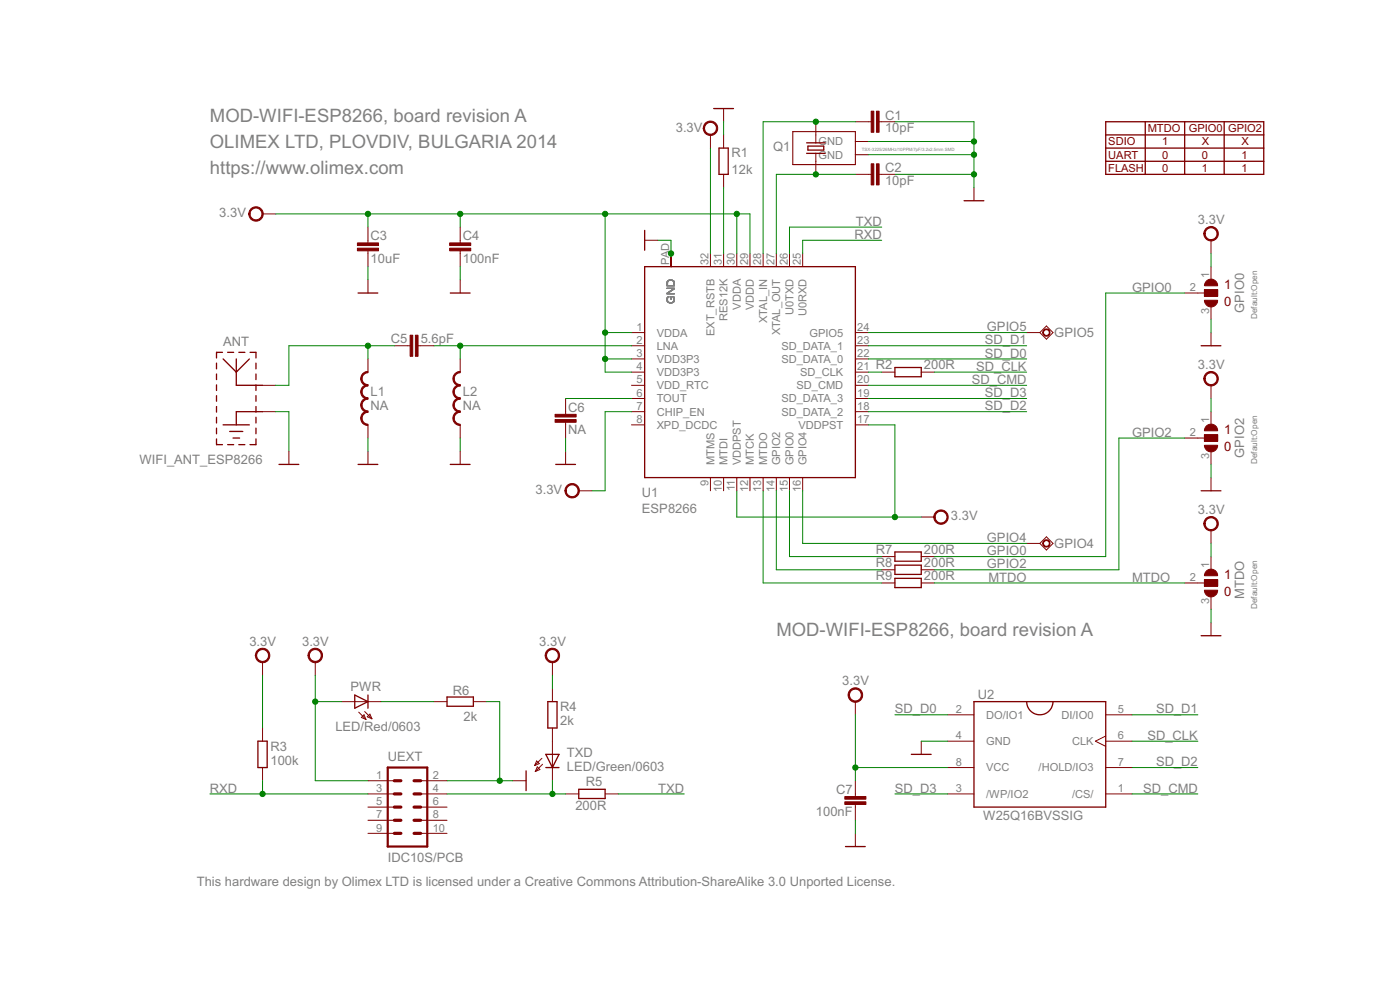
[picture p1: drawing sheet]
<svg xmlns="http://www.w3.org/2000/svg" width="270mm" height="190mm" viewBox="0 0 270 190" stroke-linecap="round" stroke-linejoin="round" font-family="sans-serif">
<g fill="none" stroke="#800000" stroke-width=".25">
<path d="M137.6 20.9h3.8M138.6 28.5h1.8v5.1h-1.8zM155.5 27.5h3.5M155.5 29.5h3.5M155.7 28.2h3.1v.7h-3.1zM185.8 38.7h3.9M213.1 23.5h30.5v10.1h-30.5zM213.1 26h30.5M213.1 28.5h30.5M213.1 31.1h30.5M220.8 23.5v10.1M228.4 23.5v10.1"/>
<path d="M236 23.5v10.1M69 56.5h3.8M86.8 56.5h3.8M124.3 51.4h40.6v40.6h-40.6zM124.3 44.4v3.8M41.7 70v1.1M41.7 72.1v1M41.7 74.1v1.1M41.7 76.2v1.1M41.7 78.3v1.1M42.9 67.9h-1.2v1.1M43 69.2l2.6 2.5 2.5-2.5"/>
<path d="M43.9 67.9h1.1M45.6 69.2v5h5M46 67.9h1.2M48.2 67.9h1.1v1.1M49.3 70v1.1M49.3 72.1v1M49.3 74.1v1.1M49.3 76.2v1.1M49.3 78.3v1.1M50.6 79.3h-5v2.6M172.5 70.8h5.1v1.8h-5.1zM231.5 66.6h3.9"/>
<path d="M41.7 84.6v1.1h1.2M41.7 80.4v1.1M41.7 82.5v1.1M43 81.9h5.1M43.9 85.7h1.1M44.3 83.1h2.5M44.9 84.4h1.3M46 85.7h1.2M49.3 80.4v1.1M49.3 82.5v1.1M49.3 84.6v1.1h-1.1M53.8 89.5h3.8"/>
<path d="M69 89.5h3.8M86.8 89.5h3.8M107.1 89.5h3.8M231.5 94.6h3.9M172.5 106.3h5.1v1.8h-5.1zM172.5 108.9h5.1v1.8h-5.1zM172.5 111.4h5.1v1.8h-5.1zM68.4 133.9l2.5 1.3-2.5 1.2zM70.9 133.9v2.5M86.2 134.3h5v1.8h-5zM105.6 135.2h1.8v5.1h-1.8zM187.7 135.2h25.4v20.3h-25.4z"/>
<path d="M197.9 135.2a2.54 2.54 0 0 0 2.5 2.5 2.54 2.54 0 0 0 2.6-2.5M231.5 122.5h3.9M49.7 142.8h1.8v5.1h-1.8zM101.4 148.5v3.8M105.2 147.9h2.6M105.2 145.3h2.6l-1.3 2.6zM111.6 152.1h5v1.7h-5zM175.7 145.3h3.8M163 163.1h3.8"/>
</g>
<path d="M74.7 147.9h7.7v15.2h-7.7z" fill="none" stroke="#800000" stroke-width=".42"/>
<path d="M76 158h1.3M76 155.5h1.3M76 153h1.3M76 150.4h1.3M79.8 158h1.3M79.8 155.5h1.3M79.8 153h1.3M79.8 150.4h1.3M76 160.5h1.3M79.8 160.5h1.3" fill="none" stroke="#800000" stroke-width=".61"/>
<g fill="none" stroke="#800000" stroke-width=".19">
<path d="M136.9 26v2.5M139.5 20.9v2.6M139.5 26v2.5M139.5 33.6v2.5M157.3 23.5v4M157.3 29.5v4.1M164.9 33.6h3M164.9 23.5h3M164.9 27.3h2.5M164.9 29.8h2.5M169.5 33.6h3M169.5 23.5h3"/>
<path d="M187.7 36.1v2.6M50.6 41.2h2.5M70.9 43.8v3M70.9 48.3v3.1M70.9 53.9v2.6M88.7 43.8v3M88.7 48.3v3.1M88.7 53.9v2.6M124.3 46.3h2.5M129.3 48.8v2.6M136.9 48.8v2.6M139.5 48.8v2.6"/>
<path d="M142 48.8v2.6M144.6 48.8v2.6M147.1 48.8v2.6M149.6 48.8v2.6M152.2 48.8v2.6M154.7 48.8v2.6M228.4 56.5h3.8M232.2 55.8h2.5v1.3h-2.5zM233.4 46.3v2.5M233.4 51.4v2.5M233.4 59v2.5M50.6 74.2h2.5"/>
<path d="M50.6 79.3h2.5M70.9 69.2v2.5M76 66.6h3.1M80.6 66.6h3M88.7 69.2v2.5M109 76.8v3M121.7 64.1h2.6M121.7 66.6h2.6M121.7 69.2h2.6M121.7 71.7h2.6M121.7 74.2h2.6M121.7 76.8h2.6"/>
<path d="M121.7 79.3h2.6M164.9 64.1h2.5M164.9 66.6h2.5M164.9 69.2h2.5M164.9 71.7h2.5M164.9 74.2h2.5M164.9 76.8h2.5M164.9 79.3h2.5M170 71.7h2.5M177.6 71.7h2.5M197.9 64.1h2.5M200.4 64.1l1.3-1.3 1.3 1.3-1.3 1.2z"/>
<path d="M233.4 64.1v2.5M233.4 74.2v2.6M233.4 79.3v2.6M55.7 86.9v2.6M70.9 81.9v2.5M70.9 86.9v2.6M88.7 81.9v2.5M88.7 86.9v2.6M109 81.3v3.1M109 86.9v2.6M111.6 94.6h2.5M121.7 81.9h2.6"/>
<path d="M136.9 92v2.6M139.5 92v2.6M142 92v2.6M144.6 92v2.6M147.1 92v2.6M149.6 92v2.6M152.2 92v2.6M154.7 92v2.6M164.9 81.9h2.5M177.6 99.6h2.5M228.4 84.4h3.8M232.2 83.8h2.5v1.2h-2.5z"/>
<path d="M233.4 86.9v2.6M233.4 92v2.6M170 112.3h2.5M170 107.2h2.5M170 109.8h2.5M177.6 112.3h2.5M177.6 107.2h2.5M177.6 109.8h2.5M197.9 104.7h2.5M200.4 104.7l1.3-1.3 1.3 1.3-1.3 1.3zM228.4 112.3h3.8M232.2 111.7h2.5v1.2h-2.5z"/>
<path d="M233.4 102.2v2.5M233.4 107.2v2.6M233.4 114.9v2.5M233.4 119.9v2.6M50.6 127.6v2.5M60.8 127.6v2.5M65.8 135.2h7.7M69.2 137.2l1.3 1.4M69.7 138.2l.5-.5 .3 .9zM70.3 137.1l1.4 1.4M71.3 137.6l.4 .9-.9-.4zM83.6 135.2h2.6"/>
<path d="M91.2 135.2h2.6M106.5 127.6v2.5M106.5 132.6v2.6M164.9 135.2v2.5M182.7 137.7h5M213.1 137.7h5.1M50.6 140.3v2.5M50.6 147.9v2.5M70.9 150.4h5.1M70.9 153h5.1M70.9 155.5h5.1M70.9 158h5.1"/>
<path d="M81.1 150.4h5.1M81.1 153h5.1M81.1 155.5h5.1M81.1 158h5.1M98.9 150.4h2.5M103.4 146.6l.5 .5-.8 .4zM103.6 147.7l.5 .6-.9 .3zM104.5 146.1l-1.4 1.4M104.6 147.2l-1.4 1.4M106.5 140.3v10.1M109 153h2.6M116.6 153h2.6"/>
<path d="M164.9 150.4v3.1M164.9 155v3M177.6 142.8v2.5M182.7 153h5M182.7 142.8h5M182.7 147.9h5M213.1 153h5.1M213.1 141.8l-1.9 1 1.9 1M213.1 142.8h5.1M213.1 147.9h5.1M70.9 160.5h5.1M81.1 160.5h5.1"/>
<path d="M164.9 160.5v2.6"/>
</g>
<g fill="#800000" stroke="#800000" stroke-width=".19">
<path d="M87.3 80.6h.3l.1 .5 .3 .4 .7 .2v.3a1.37 1.37 0 0 1-1.4-1.4z" fill-rule="evenodd"/>
<path d="M87.7 79.6l.5-.4h.5v.2l-.7 .3-.3 .4-.1 .5h-.3l.1-.5z" fill-rule="evenodd"/>
<path d="M87.3 78h.3l.1 .5 .3 .4 .7 .3v.2a1.37 1.37 0 0 1-1.4-1.4z" fill-rule="evenodd"/>
<path d="M87.7 77l.5-.3 .5-.1v.3l-.7 .3-.3 .3-.1 .5h-.3l.1-.4z" fill-rule="evenodd"/>
<path d="M87.3 75.5h.3l.1 .5 .3 .4 .7 .2v.3a1.37 1.37 0 0 1-1.4-1.4z" fill-rule="evenodd"/>
<path d="M87.7 74.5l.5-.3 .5-.1v.3l-.7 .2-.3 .4-.1 .5h-.3l.1-.5z" fill-rule="evenodd"/>
<path d="M87.3 73h.3l.1 .4 .3 .5 .7 .2v.3a1.37 1.37 0 0 1-1.4-1.4z" fill-rule="evenodd"/>
<path d="M87.7 72l.5-.4h.5v.2l-.7 .3-.3 .4-.1 .5h-.3l.1-.5z" fill-rule="evenodd"/>
<path d="M69.5 80.6h.3l.1 .5 .3 .4 .7 .2v.3a1.37 1.37 0 0 1-1.4-1.4z" fill-rule="evenodd"/>
<path d="M69.9 79.6l.6-.4h.4v.2l-.7 .3-.3 .4-.1 .5h-.3z" fill-rule="evenodd"/>
<path d="M69.5 78h.3l.1 .5 .3 .4 .7 .3v.2a1.37 1.37 0 0 1-1.4-1.4z" fill-rule="evenodd"/>
<path d="M69.9 77l.6-.3 .4-.1v.3l-.7 .3-.3 .3-.1 .5h-.3z" fill-rule="evenodd"/>
<path d="M69.5 75.5h.3l.1 .5 .3 .4 .7 .2v.3a1.37 1.37 0 0 1-1.4-1.4z" fill-rule="evenodd"/>
<path d="M69.9 74.5l.6-.3 .4-.1v.3l-.7 .2-.3 .4-.1 .5h-.3z" fill-rule="evenodd"/>
<path d="M69.5 73h.3l.1 .4 .3 .5 .7 .2v.3a1.37 1.37 0 0 1-1.4-1.4z" fill-rule="evenodd"/>
<path d="M69.9 72l.6-.4h.4v.2l-.7 .3-.3 .4-.1 .5h-.3z" fill-rule="evenodd"/>
<path d="M48.3 40.3a1.4 1.4 0 0 1 2.3 .2 1.4 1.4 0 0 1-.9 2.1 1.4 1.4 0 0 1-1.8-1.4h.3a1.15 1.15 0 0 1 1.6-1 1.15 1.15 0 0 1 .3 1.9 1.15 1.15 0 0 1-1.9-.6v-.3h-.3z" fill-rule="evenodd"/>
<path d="M163.9 132.9a1.4 1.4 0 0 1 2.2 .3 1.4 1.4 0 0 1-.8 2.1 1.4 1.4 0 0 1-1.8-1.4h.2a1.15 1.15 0 0 1 1.6-1.1 1.15 1.15 0 0 1 .3 1.9 1.15 1.15 0 0 1-1.8-.5l-.1-.3h-.2z" fill-rule="evenodd"/>
<path d="M49.6 125.3a1.4 1.4 0 0 1 2.2 .3 1.4 1.4 0 0 1-.8 2 1.4 1.4 0 0 1-1.8-1.3h.3a1.15 1.15 0 0 1 1.6-1.1 1.15 1.15 0 0 1 .3 1.9 1.15 1.15 0 0 1-1.9-.5v-.3h-.3z" fill-rule="evenodd"/>
<path d="M105.5 125.3a1.39 1.39 0 0 1 2.2 .3 1.39 1.39 0 0 1-.8 2 1.39 1.39 0 0 1-1.8-1.3h.2a1.14 1.14 0 0 1 1.6-1.1 1.14 1.14 0 0 1 .3 1.9 1.14 1.14 0 0 1-1.8-.5l-.1-.3h-.2z" fill-rule="evenodd"/>
<path d="M180.4 98.7a1.4 1.4 0 0 1 2.2 .2 1.4 1.4 0 0 1-.8 2.1 1.4 1.4 0 0 1-1.8-1.4h.3a1.15 1.15 0 0 1 1.6-1 1.15 1.15 0 0 1 .2 1.9 1.15 1.15 0 0 1-1.8-.6v-.3h-.3z" fill-rule="evenodd"/>
<path d="M109.3 93.6a1.4 1.4 0 0 1 2.2 .2 1.4 1.4 0 0 1-.8 2.1 1.4 1.4 0 0 1-1.8-1.3h.3a1.14 1.14 0 0 1 1.6-1 1.14 1.14 0 0 1 .2 1.9 1.14 1.14 0 0 1-1.8-.7v-.2h-.3z" fill-rule="evenodd"/>
<path d="M135.9 23.7a1.4 1.4 0 0 1 2.3 .3 1.4 1.4 0 0 1-.9 2.1 1.4 1.4 0 0 1-1.7-1.4h.2a1.15 1.15 0 0 1 1.6-1.1 1.15 1.15 0 0 1 .3 2 1.15 1.15 0 0 1-1.9-.6v-.3h-.2z" fill-rule="evenodd"/>
<path d="M59.8 125.3a1.4 1.4 0 0 1 2.2 .3 1.4 1.4 0 0 1-.9 2 1.4 1.4 0 0 1-1.7-1.3h.2a1.15 1.15 0 0 1 1.6-1.1 1.15 1.15 0 0 1 .3 1.9 1.15 1.15 0 0 1-1.8-.5l-.1-.3h-.2z" fill-rule="evenodd"/>
<path d="M232.2 113.7h2.5a1.27 1.27 0 0 1-1.3 1.3 1.27 1.27 0 0 1-1.2-1.3z" fill-rule="evenodd"/>
<path d="M232.6 110a1.27 1.27 0 0 1 1.4-.2 1.27 1.27 0 0 1 .7 1.1h-2.5l.1-.4z" fill-rule="evenodd"/>
<path d="M232.2 85.8h2.5a1.27 1.27 0 0 1-1.3 1.3 1.27 1.27 0 0 1-1.2-1.3z" fill-rule="evenodd"/>
<path d="M232.6 82a1.27 1.27 0 0 1 1.4-.2 1.27 1.27 0 0 1 .7 1.2h-2.5l.1-.5z" fill-rule="evenodd"/>
<path d="M232.2 57.8h2.5a1.27 1.27 0 0 1-1.3 1.3 1.27 1.27 0 0 1-1.2-1.3z" fill-rule="evenodd"/>
<path d="M232.6 54.1a1.27 1.27 0 0 1 1.4-.2 1.27 1.27 0 0 1 .7 1.2h-2.5l.1-.5z" fill-rule="evenodd"/>
<path d="M232.4 72a1.4 1.4 0 0 1 2.3 .2 1.4 1.4 0 0 1-.9 2.1 1.4 1.4 0 0 1-1.7-1.3h.2a1.15 1.15 0 0 1 1.6-1.1 1.15 1.15 0 0 1 .3 1.9 1.15 1.15 0 0 1-1.9-.6v-.2h-.2z" fill-rule="evenodd"/>
<path d="M232.4 44.1a1.4 1.4 0 0 1 2.3 .2 1.4 1.4 0 0 1-.9 2.1 1.4 1.4 0 0 1-1.7-1.4h.2a1.15 1.15 0 0 1 1.6-1 1.15 1.15 0 0 1 .3 1.9 1.15 1.15 0 0 1-1.9-.6v-.3h-.2z" fill-rule="evenodd"/>
<path d="M232.4 99.9a1.4 1.4 0 0 1 2.3 .3 1.4 1.4 0 0 1-.9 2 1.4 1.4 0 0 1-1.7-1.3h.2a1.15 1.15 0 0 1 1.6-1.1 1.15 1.15 0 0 1 .3 1.9 1.15 1.15 0 0 1-1.9-.5v-.3h-.2z" fill-rule="evenodd"/>
<path d="M201.2 104.2a.71 .71 0 0 1 1.1 .1 .71 .71 0 0 1-.4 1.1 .71 .71 0 0 1-.9-.7h.1a.56 .56 0 0 1 .8-.6 .56 .56 0 0 1 .2 1 .56 .56 0 0 1-.9-.2l-.1-.2h-.1z" fill-rule="evenodd"/>
<path d="M201.2 63.6a.71 .71 0 0 1 1.1 .1 .71 .71 0 0 1-.4 1 .71 .71 0 0 1-.9-.6h.1a.56 .56 0 0 1 .8-.6 .56 .56 0 0 1 .2 .9 .56 .56 0 0 1-.9-.1l-.1-.2h-.1z" fill-rule="evenodd"/>
</g>
<g fill="#800000" stroke="#800000" stroke-width=".19">
<path d="M80.1 64.6h.5v4h-.5z"/>
<path d="M79.1 64.6h.5v4h-.5z"/>
<path d="M86.7 47.8h4v.5h-4z"/>
<path d="M86.7 46.8h4v.5h-4z"/>
<path d="M68.9 47.8h4.1v.5h-4.1z"/>
<path d="M68.9 46.8h4.1v.5h-4.1z"/>
<path d="M107 80.8h4.1v.5h-4.1z"/>
<path d="M107 79.8h4.1v.5h-4.1z"/>
<path d="M162.9 154.5h4v.5h-4z"/>
<path d="M162.9 153.5h4v.5h-4z"/>
<path d="M167.9 31.6h.5v4h-.5z"/>
<path d="M169 31.6h.5v4h-.5z"/>
<path d="M167.9 21.4h.5v4.1h-.5z"/>
<path d="M169 21.4h.5v4.1h-.5z"/>
<path d="M232.2 111.7h2.5v1.2h-2.5z"/>
<path d="M232.2 83.8h2.5v1.2h-2.5z"/>
<path d="M232.2 55.8h2.5v1.3h-2.5z"/>
</g>
<path d="M152.8 25.4h12.1v6.3h-12.1z" fill="none" stroke="#800000" stroke-width=".21"/>
<g fill="none" stroke="#008000" stroke-width=".19">
<path d="M136.9 28.5v20.3M139.5 23.5v2.5M139.5 36.1v12.7M164.9 33.6h-15.3v15.2M164.9 23.5h-17.8v25.3M167.4 27.3h20.3M167.4 29.8h20.3M172.5 23.5h15.2v12.6M172.5 33.6h15.2M53.1 41.2h91.5v7.6M70.9 41.2v2.6M70.9 51.4v2.5"/>
<path d="M88.7 41.2v2.6M88.7 51.4v2.5M116.6 41.2v30.5h5.1M126.8 46.3h2.5v2.5M142 41.2v7.6M170 46.3h-15.3v2.5M170 43.8h-17.8v5M228.4 56.5h-15.3v50.7h-33M233.4 48.8v2.6M53.1 79.3h2.6v7.6M70.9 66.6v2.6M76 66.6h-20.3v7.6h-2.6"/>
<path d="M83.6 66.6h38.1M88.7 66.6v2.6M109 76.8h12.7M116.6 69.2h5.1M116.6 64.1h5.1M121.7 79.3h-5.1v15.3h-2.5M167.4 79.3h30.5M167.4 71.7h2.6M167.4 69.2h30.5M167.4 64.1h30.5M167.4 66.6h30.5M167.4 74.2h30.5"/>
<path d="M167.4 76.8h30.5M180.1 71.7h17.8M233.4 61.5v2.6M233.4 76.8v2.5M70.9 84.4v2.5M88.7 84.4v2.5M109 84.4v2.5M142 94.6v5h35.6M147.1 94.6v17.7h22.9M149.6 94.6v15.2h20.4M152.2 94.6v12.6h17.8M154.7 94.6v10.1h43.2"/>
<path d="M167.4 81.9h5.1v17.7M228.4 84.4h-12.7v25.4h-35.6M233.4 89.5v2.5M180.1 112.3h48.3M233.4 104.7v2.5M233.4 117.4v2.5M50.6 130.1v10.2M60.8 130.1v20.3h10.1M60.8 135.2h5M73.5 135.2h10.1M93.8 135.2h2.5v15.2M106.5 130.1v2.5"/>
<path d="M164.9 137.7v12.7M172.5 137.7h10.2M218.2 137.7h12.7M40.5 153h30.4M50.6 150.4v2.6M86.2 150.4h12.7M86.2 153h22.8M106.5 150.4v2.6M119.2 153h12.7M164.9 158v2.5M164.9 147.9h17.8M172.5 153h10.2"/>
<path d="M177.6 142.8h5.1M218.2 142.8h12.7M218.2 147.9h12.7M218.2 153h12.7"/>
</g>
<g fill="#008000" stroke="#008000" stroke-width=".19">
<circle cx="96.3" cy="150.4" r=".51"/>
<circle cx="129.3" cy="48.8" r=".51"/>
<circle cx="187.7" cy="33.6" r=".51"/>
<circle cx="187.7" cy="27.3" r=".51"/>
<circle cx="187.7" cy="29.8" r=".51"/>
<circle cx="116.6" cy="69.2" r=".51"/>
<circle cx="116.6" cy="64.1" r=".51"/>
<circle cx="142" cy="41.2" r=".51"/>
<circle cx="116.6" cy="41.2" r=".51"/>
<circle cx="88.7" cy="41.2" r=".51"/>
<circle cx="70.9" cy="41.2" r=".51"/>
<circle cx="164.9" cy="147.9" r=".51"/>
<circle cx="172.5" cy="99.6" r=".51"/>
<circle cx="60.8" cy="135.2" r=".51"/>
<circle cx="50.6" cy="153" r=".51"/>
<circle cx="88.7" cy="66.6" r=".51"/>
<circle cx="70.9" cy="66.6" r=".51"/>
<circle cx="157.3" cy="33.6" r=".51"/>
<circle cx="157.3" cy="23.5" r=".51"/>
<circle cx="106.5" cy="153" r=".51"/>
</g>
<g font-size="4" fill="#808080">
<text x="40.5" y="23.4">MOD-WIFI-ESP8266, board revision A</text>
<text x="40.5" y="28.5">OLIMEX LTD, PLOVDIV, BULGARIA 2014</text>
<text x="40.5" y="33.6">https://www.olimex.com</text>
<text x="149.7" y="122.5">MOD-WIFI-ESP8266, board revision A</text>
</g>
<g font-size="2.8" fill="#808080">
<text x="170.6" y="23.1">C1</text>
<text x="130.3" y="25.5">3.3V</text>
<text x="149" y="29.2">Q1</text>
<text x="170.6" y="25.5">10pF</text>
<text x="141" y="33.6">12k</text>
<text x="141" y="30.3">R1</text>
<text x="170.6" y="35.6">10pF</text>
<text x="170.6" y="33.2">C2</text>
<text x="42.3" y="41.9">3.3V</text>
<text x="71.4" y="46.3">C3</text>
<text x="89.2" y="46.3">C4</text>
<text x="164.7" y="46">RXD</text>
<text x="165" y="43.5">TXD</text>
<text x="230.9" y="43.1">3.3V</text>
<text x="71.4" y="50.6">10uF</text>
<text x="89.2" y="50.6">100nF</text>
<text x="218.2" y="56.2">GPIO0</text>
<text x="190.2" y="63.8">GPIO5</text>
<text x="203.2" y="65">GPIO5</text>
<text x="239.8" y="60.3" transform="rotate(-90 239.8 60.3)">GPIO0</text>
<text x="43" y="66.6">ANT</text>
<text x="75.4" y="66.1">C5</text>
<text x="81.1" y="66.1">5.6pF</text>
<text x="168.8" y="71.2">R2</text>
<text x="178.1" y="71.2">200R</text>
<text x="188.2" y="71.4">SD_CLK</text>
<text x="189.8" y="68.9">SD_D0</text>
<text x="189.8" y="66.4">SD_D1</text>
<text x="230.9" y="71.1">3.3V</text>
<text x="71.4" y="76.3">L1</text>
<text x="89.2" y="76.3">L2</text>
<text x="187.4" y="74">SD_CMD</text>
<text x="189.8" y="76.5">SD_D3</text>
<text x="71.4" y="79.1">NA</text>
<text x="89.2" y="79.1">NA</text>
<text x="109.5" y="83.6">NA</text>
<text x="109.5" y="79.3">C6</text>
<text x="189.8" y="79.1">SD_D2</text>
<text x="26.9" y="89.5">WIFI_ANT_ESP8266</text>
<text x="218.2" y="84.1">GPIO2</text>
<text x="239.8" y="88.2" transform="rotate(-90 239.8 88.2)">GPIO2</text>
<text x="103.2" y="95.2">3.3V</text>
<text x="123.8" y="95.8">U1</text>
<text x="123.8" y="98.9">ESP8266</text>
<text x="183.3" y="100.3">3.3V</text>
<text x="230.9" y="99">3.3V</text>
<text x="168.8" y="106.7">R7</text>
<text x="178.1" y="106.7">200R</text>
<text x="190.2" y="107">GPIO0</text>
<text x="190.2" y="104.4">GPIO4</text>
<text x="203.2" y="105.6">GPIO4</text>
<text x="168.8" y="109.3">R8</text>
<text x="168.8" y="111.8">R9</text>
<text x="178.1" y="109.3">200R</text>
<text x="178.1" y="111.8">200R</text>
<text x="190.2" y="109.5">GPIO2</text>
<text x="190.5" y="112.1">MTDO</text>
<text x="218.2" y="112.1">MTDO</text>
<text x="239.8" y="115.4" transform="rotate(-90 239.8 115.4)">MTDO</text>
<text x="48.1" y="124.4">3.3V</text>
<text x="58.2" y="124.4">3.3V</text>
<text x="103.9" y="124.4">3.3V</text>
<text x="162.4" y="132">3.3V</text>
<text x="67.6" y="133.1">PWR</text>
<text x="87.3" y="133.9">R6</text>
<text x="108" y="137">R4</text>
<text x="172.5" y="137.5">SD_D0</text>
<text x="188.5" y="134.7">U2</text>
<text x="222.9" y="137.5">SD_D1</text>
<text x="64.6" y="140.8">LED/Red/0603</text>
<text x="89.4" y="139">2k</text>
<text x="108" y="139.7">2k</text>
<text x="221.2" y="142.5">SD_CLK</text>
<text x="52.1" y="147.4">100k</text>
<text x="52.1" y="144.6">R3</text>
<text x="74.7" y="146.6">UEXT</text>
<text x="109.3" y="148.6">LED/Green/0603</text>
<text x="109.3" y="145.8">TXD</text>
<text x="222.9" y="147.6">SD_D2</text>
<text x="40.5" y="152.7">RXD</text>
<text x="110.9" y="156">200R</text>
<text x="112.9" y="151.4">R5</text>
<text x="126.9" y="152.7">TXD</text>
<text x="161.2" y="152.9">C7</text>
<text x="172.5" y="152.7">SD_D3</text>
<text x="220.4" y="152.7">SD_CMD</text>
<text x="157.3" y="157.3">100nF</text>
<text x="189.5" y="158">W25Q16BVSSIG</text>
<text x="74.7" y="166.1">IDC10S/PCB</text>
<text x="37.9" y="170.7">This hardware design by Olimex LTD is licensed under a Creative Commons Attribution-ShareAlike 3.0 Unported License.</text>
</g>
<g font-size="2.8" fill="#800000">
<text x="236" y="55.7">1</text>
<text x="236" y="59">0</text>
<text x="236" y="83.6">1</text>
<text x="236" y="86.9">0</text>
<text x="236" y="111.6">1</text>
<text x="236" y="114.9">0</text>
</g>
<g font-size="2.4" fill="#808080">
<text x="157.8" y="28">GND</text>
<text x="157.8" y="30.6">GND</text>
<text x="129" y="51" transform="rotate(-90 129 51)">PAD</text>
<text x="136.6" y="51" transform="rotate(-90 136.6 51)">32</text>
<text x="139.1" y="51" transform="rotate(-90 139.1 51)">31</text>
<text x="141.7" y="51" transform="rotate(-90 141.7 51)">30</text>
<text x="144.2" y="51" transform="rotate(-90 144.2 51)">29</text>
<text x="146.8" y="51" transform="rotate(-90 146.8 51)">28</text>
<text x="149.3" y="51" transform="rotate(-90 149.3 51)">27</text>
<text x="151.8" y="51" transform="rotate(-90 151.8 51)">26</text>
<text x="154.4" y="51" transform="rotate(-90 154.4 51)">25</text>
<text x="233.1" y="53.6" transform="rotate(-90 233.1 53.6)">1</text>
<text x="130.1" y="58.5" transform="rotate(-90 130.1 58.5)">GND</text>
<text x="142.8" y="59.6" transform="rotate(-90 142.8 59.6)">VDDA</text>
<text x="145.3" y="59.8" transform="rotate(-90 145.3 59.8)">VDDD</text>
<text x="229.4" y="56.1">2</text>
<text x="122.7" y="63.7">1</text>
<text x="126.6" y="64.8">VDDA</text>
<text x="137.7" y="64.7" transform="rotate(-90 137.7 64.7)">EXT_RSTB</text>
<text x="140.3" y="61.9" transform="rotate(-90 140.3 61.9)">RES12K</text>
<text x="147.9" y="62.2" transform="rotate(-90 147.9 62.2)">XTAL_IN</text>
<text x="150.4" y="64.6" transform="rotate(-90 150.4 64.6)">XTAL_OUT</text>
<text x="153" y="60.7" transform="rotate(-90 153 60.7)">U0TXD</text>
<text x="155.5" y="60.9" transform="rotate(-90 155.5 60.9)">U0RXD</text>
<text x="156" y="64.8">GPIO5</text>
<text x="165.2" y="63.7">24</text>
<text x="233.1" y="60.5" transform="rotate(-90 233.1 60.5)">3</text>
<text x="122.7" y="66.3">2</text>
<text x="122.7" y="68.8">3</text>
<text x="122.7" y="71.3">4</text>
<text x="126.6" y="67.4">LNA</text>
<text x="126.6" y="69.9">VDD3P3</text>
<text x="150.6" y="69.9">SD_DATA_0</text>
<text x="150.6" y="67.4">SD_DATA_1</text>
<text x="165.2" y="71.3">21</text>
<text x="165.2" y="68.8">22</text>
<text x="165.2" y="66.3">23</text>
<text x="122.7" y="73.9">5</text>
<text x="122.7" y="76.4">6</text>
<text x="126.6" y="72.5">VDD3P3</text>
<text x="126.6" y="75">VDD_RTC</text>
<text x="126.6" y="77.5">TOUT</text>
<text x="150.6" y="77.5">SD_DATA_3</text>
<text x="153.6" y="75">SD_CMD</text>
<text x="154.3" y="72.5">SD_CLK</text>
<text x="165.2" y="76.4">19</text>
<text x="165.2" y="73.9">20</text>
<text x="122.7" y="79">7</text>
<text x="122.7" y="81.5">8</text>
<text x="126.6" y="80.1">CHIP_EN</text>
<text x="126.6" y="82.6">XPD_DCDC</text>
<text x="150.6" y="80.1">SD_DATA_2</text>
<text x="153.9" y="82.6">VDDPST</text>
<text x="165.2" y="81.5">17</text>
<text x="165.2" y="79">18</text>
<text x="233.1" y="81.5" transform="rotate(-90 233.1 81.5)">1</text>
<text x="137.7" y="89.7" transform="rotate(-90 137.7 89.7)">MTMS</text>
<text x="140.3" y="89.7" transform="rotate(-90 140.3 89.7)">MTDI</text>
<text x="142.8" y="89.7" transform="rotate(-90 142.8 89.7)">VDDPST</text>
<text x="145.3" y="89.7" transform="rotate(-90 145.3 89.7)">MTCK</text>
<text x="147.9" y="89.7" transform="rotate(-90 147.9 89.7)">MTDO</text>
<text x="150.4" y="89.7" transform="rotate(-90 150.4 89.7)">GPIO2</text>
<text x="153" y="89.7" transform="rotate(-90 153 89.7)">GPIO0</text>
<text x="155.5" y="89.7" transform="rotate(-90 155.5 89.7)">GPIO4</text>
<text x="229.4" y="84">2</text>
<text x="233.1" y="88.5" transform="rotate(-90 233.1 88.5)">3</text>
<text x="136.6" y="93.5" transform="rotate(-90 136.6 93.5)">9</text>
<text x="139.1" y="94.7" transform="rotate(-90 139.1 94.7)">10</text>
<text x="141.7" y="94.6" transform="rotate(-90 141.7 94.6)">11</text>
<text x="144.2" y="94.7" transform="rotate(-90 144.2 94.7)">12</text>
<text x="146.8" y="94.7" transform="rotate(-90 146.8 94.7)">13</text>
<text x="149.3" y="94.7" transform="rotate(-90 149.3 94.7)">14</text>
<text x="151.8" y="94.7" transform="rotate(-90 151.8 94.7)">15</text>
<text x="154.4" y="94.7" transform="rotate(-90 154.4 94.7)">16</text>
<text x="229.4" y="112">2</text>
<text x="233.1" y="109.4" transform="rotate(-90 233.1 109.4)">1</text>
<text x="233.1" y="116.4" transform="rotate(-90 233.1 116.4)">3</text>
<text x="184.2" y="137.4">2</text>
<text x="215.5" y="137.4">5</text>
<text x="184.2" y="142.4">4</text>
<text x="190.1" y="143.5">GND</text>
<text x="190.1" y="138.5">DO/IO1</text>
<text x="204.6" y="138.5">DI/IO0</text>
<text x="206.7" y="143.5">CLK</text>
<text x="215.5" y="142.4">6</text>
<text x="184.2" y="147.5">8</text>
<text x="190.1" y="148.6">VCC</text>
<text x="200.2" y="148.6">/HOLD/IO3</text>
<text x="215.5" y="147.5">7</text>
<text x="72.5" y="150">1</text>
<text x="72.5" y="152.6">3</text>
<text x="72.5" y="155.1">5</text>
<text x="83.4" y="150">2</text>
<text x="83.4" y="152.6">4</text>
<text x="83.4" y="155.1">6</text>
<text x="184.2" y="152.6">3</text>
<text x="190.1" y="153.7">/WP/IO2</text>
<text x="206.7" y="153.7">/CS/</text>
<text x="215.5" y="152.6">1</text>
<text x="72.5" y="157.7">7</text>
<text x="72.5" y="160.2">9</text>
<text x="83.4" y="157.7">8</text>
<text x="83.4" y="160.2">10</text>
</g>
<g font-size="2.4" fill="#800000">
<text x="213.6" y="28">SDIO</text>
<text x="221.3" y="25.5">MTDO</text>
<text x="224.1" y="28">1</text>
<text x="229.1" y="25.5">GPIO0</text>
<text x="231.7" y="28">X</text>
<text x="236.8" y="25.5">GPIO2</text>
<text x="239.3" y="28">X</text>
<text x="213.6" y="30.6">UART</text>
<text x="213.6" y="33.1">FLASH</text>
<text x="224.1" y="30.6">0</text>
<text x="224.1" y="33.1">0</text>
<text x="231.7" y="33.1">1</text>
<text x="231.7" y="30.6">0</text>
<text x="239.3" y="33.1">1</text>
<text x="239.3" y="30.6">1</text>
</g>
<g font-size="1.8" fill="#808080">
<text x="242.3" y="61.5" transform="rotate(-90 242.3 61.5)">Default:Open</text>
<text x="242.3" y="89.5" transform="rotate(-90 242.3 89.5)">Default:Open</text>
<text x="242.3" y="117.4" transform="rotate(-90 242.3 117.4)">Default:Open</text>
</g>
<text font-size="1" fill="#808080" x="166.2" y="29.2">TSX-3225/26MHz/10PPM/7pF/3.2x2.5mm SMD</text>
</svg>
